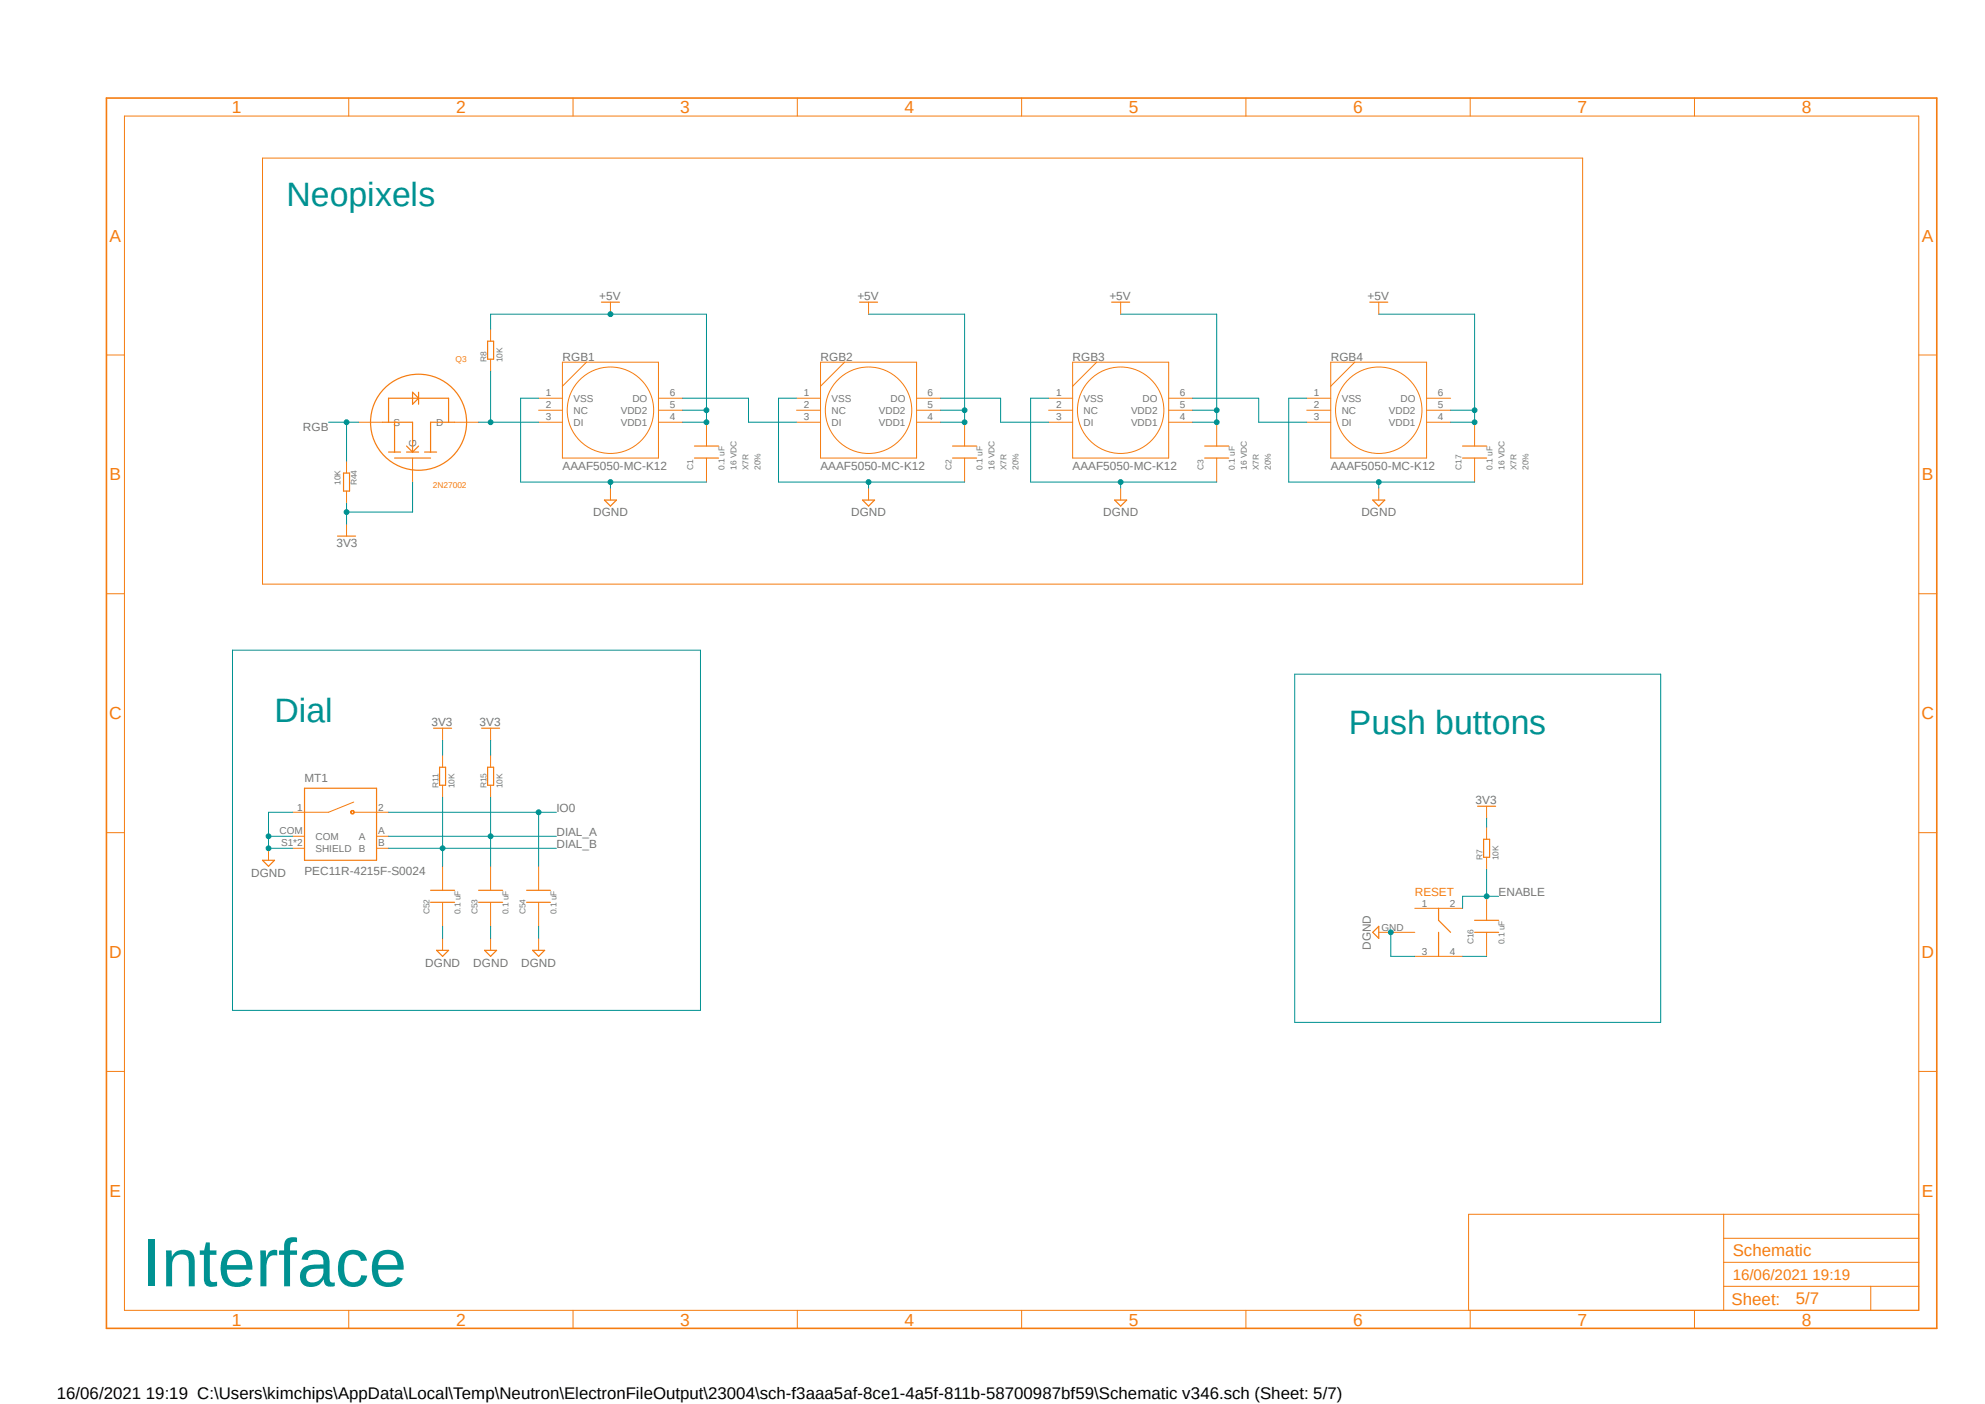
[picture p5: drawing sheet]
<svg xmlns="http://www.w3.org/2000/svg" width="420mm" height="297mm" viewBox="0 0 420 297" stroke-linecap="round" stroke-linejoin="round" font-family="sans-serif">
<path d="M22 20.4l388.2 261.2M410.2 20.4l-388.2 261.2" fill="none" stroke="#fff" stroke-width=".21"/>
<g fill="none" stroke="#f57c10" stroke-width=".21">
<path d="M26.3 24.6h379.7v252.6h-379.7zM55.5 33.4h279.4v90.2h-279.4zM73.8 20.7v3.9M121.2 20.7v3.9M168.7 20.7v3.9M216.2 20.7v3.9M263.6 20.7v3.9M311.1 20.7v3.9M358.5 20.7v3.9M22.5 75.1h3.8M119 76.6h20.3v20.3h-20.3zM124.1 76.6l-5.1 5.1"/>
<path d="M129.2 63.9v2.6M173.6 76.6h20.3v20.3h-20.3zM178.7 76.6l-5.1 5.1M183.8 63.9v2.6M226.9 76.6h20.4v20.3h-20.4zM232 76.6l-5.1 5.1M237.1 63.9v2.6M281.6 76.6h20.2v20.3h-20.2zM286.6 76.6l-5 5.1M291.7 63.9v2.6M406 75.1h3.8M114 84.2h5"/>
<path d="M114 86.8h5M114 89.3h5M139.3 84.2h5.1M139.3 86.8h5.1M139.3 89.3h5.1M168.5 84.2h5.1M168.5 86.8h5.1M168.5 89.3h5.1M193.9 84.2h5.1M193.9 86.8h5.1M193.9 89.3h5.1M221.9 84.2h5"/>
<path d="M221.9 86.8h5M221.9 89.3h5M247.3 84.2h5M247.3 86.8h5M247.3 89.3h5M276.5 84.2h5.1M276.5 86.8h5.1M276.5 89.3h5.1M301.8 84.2h5.1M301.8 86.8h5.1M301.8 89.3h5.1M73.3 110.9v2.5"/>
<path d="M129.2 103.3v2.5M183.8 103.3v2.5M237.1 103.3v2.5M291.7 103.3v2.5M22.5 125.6h3.8M406 125.6h3.8M22.5 176.1h3.8M74.8 169.7l-5.3 2.1M314.5 170.6v2.5M406 176.1h3.8M291.7 197.2h7.6M299.3 192.2h10.2"/>
<path d="M299.3 202.3h10.2M22.5 226.7h3.8M406 226.7h3.8M364.7 256.9v20.3M406 256.9h-95.3v20.3M73.8 277.2v3.8M121.2 277.2v3.8M168.7 277.2v3.8M216.2 277.2v3.8M263.6 277.2v3.8M311.1 277.2v3.8M358.5 277.2v3.8"/>
<path d="M364.7 272.1h41.3M364.7 267h41.3M364.7 262h41.3M395.8 272.1v5.1"/>
<circle cx="129.2" cy="86.8" r="9.1"/>
<circle cx="183.8" cy="86.8" r="9.1"/>
<circle cx="237.1" cy="86.8" r="9.1"/>
<circle cx="291.7" cy="86.8" r="9.1"/>
</g>
<g fill="none" stroke="#f57c10" stroke-width=".25">
<path d="M127.3 63.9h3.8M181.9 63.9h3.8M235.2 63.9h3.8M289.8 63.9h3.8M71.4 113.4h3.8M127.9 105.8h2.5l-1.2 1.3zM182.5 105.8h2.5l-1.2 1.3zM235.8 105.8h2.6l-1.3 1.3zM290.4 105.8h2.6l-1.3 1.3zM312.6 170.6h3.8M290.4 197.2l1.3-1.2v2.5zM304.4 192.2v2.5l2.5 2.5"/>
<path d="M304.4 197.2v5.1"/>
</g>
<path d="M22.5 20.7h387.3v260.3h-387.3z" fill="none" stroke="#f57c10" stroke-width=".34"/>
<path d="M74.3 171.6l.2-.1 .4 .1v.5l-.2 .1-.4-.1-.1-.3 .3-.2 .3 .1v.1l-.3 .3-.3-.3z" fill-rule="evenodd" fill="#f57c10"/>
<g fill="none" stroke="#f57c10" stroke-width=".21">
<path d="M103.8 69.6v2.6M103.8 76v2.5M73.3 97.5v2.6M75.9 89.3h5M87.3 96.9v5.1M96.2 89.3h5.1M149.5 89.3v5.1M149.5 96.9v5.1M204.1 89.3v5.1M204.1 96.9v5.1M257.4 89.3v5.1M257.4 96.9v5.1"/>
<path d="M312 89.3v5.1M312 96.9v5.1M73.3 103.9v2.5M93.6 154.1v2.5M93.6 159.8v2.5M103.8 154.1v2.5M103.8 159.8v2.5M56.8 179.5v2.5M61.9 171.8h7.6M61.9 176.9h2.5M61.9 179.5h2.5M74.3 171.6l.2-.1 .4 .1v.5l-.2 .1-.4-.1-.1-.3 .3-.2 .3 .1v.1l-.3 .3-.3-.3z"/>
<path d="M75 171.8h7.2M79.7 176.9h2.5M79.7 179.5h2.5M93.6 166.1v2.6M103.8 166.1v2.6M314.5 175v2.5M93.6 183.3v5M93.6 190.9v5.1M93.6 198.5v2.5M103.8 183.3v5M103.8 190.9v5.1M103.8 198.5v2.5"/>
<path d="M114 183.3v5M114 190.9v5.1M114 198.5v2.5M314.5 181.4v2.5M314.5 189.6v5.1M314.5 197.2v5.1"/>
</g>
<g fill="none" stroke="#f57c10" stroke-width=".25">
<path d="M103.2 72.2h1.2v3.8h-1.2zM80.9 89.3h6.4v6.3M82.2 95.6h2.6M82.2 89.3v-5.1h12.7v5.1M83.5 96.9h7.6M83.5 89.3v6.3M86 95.6h2.6M86 94.4l1.3 1.2M87.3 83l1.3 1.2-1.3 1.3zM88.6 94.4l-1.3 1.2M88.6 83v2.5M89.8 95.6h2.6"/>
<path d="M96.2 89.3h-5.1v6.3M146.9 96.9h5.1M146.9 94.4h5.1M201.5 96.9h5.1M201.5 94.4h5.1M254.9 96.9h5.1M254.9 94.4h5.1M309.5 96.9h5M309.5 94.4h5M72.7 100.1h1.3v3.8h-1.3zM91.7 154.1h3.8M101.9 154.1h3.8"/>
<path d="M64.4 166.8h15.3v15.2h-15.3zM93 162.3h1.3v3.8h-1.3zM103.2 162.3h1.2v3.8h-1.2zM313.9 177.5h1.3v3.9h-1.3zM55.5 182h2.6l-1.3 1.3zM91.1 190.9h5.1M91.1 188.3h5.1M101.3 190.9h5M101.3 188.3h5M111.4 190.9h5.1M111.4 188.3h5.1M312 197.2h5.1"/>
<path d="M312 194.7h5.1M92.4 201h2.5l-1.3 1.3zM102.5 201h2.6l-1.3 1.3zM112.7 201h2.5l-1.2 1.3z"/>
<circle cx="88.6" cy="89.3" r="10.2"/>
</g>
<path d="M114 84.2h-3.8v17.8h39.3M129.2 102v1.3" fill="none" stroke="#009292" stroke-width=".21"/>
<circle cx="129.2" cy="102" r=".51" fill="#009292"/>
<g fill="none" stroke="#009292" stroke-width=".21">
<path d="M168.5 84.2h-3.8v17.8h39.4M183.8 102v1.3"/>
<circle cx="129.2" cy="102" r=".51"/>
</g>
<circle cx="183.8" cy="102" r=".51" fill="#009292"/>
<g fill="none" stroke="#009292" stroke-width=".21">
<path d="M221.9 84.2h-3.8v17.8h39.3M237.1 102v1.3"/>
<circle cx="183.8" cy="102" r=".51"/>
</g>
<circle cx="237.1" cy="102" r=".51" fill="#009292"/>
<g fill="none" stroke="#009292" stroke-width=".21">
<path d="M276.5 84.2h-3.8v17.8h39.3M291.7 102v1.3"/>
<circle cx="237.1" cy="102" r=".51"/>
</g>
<circle cx="291.7" cy="102" r=".51" fill="#009292"/>
<g fill="none" stroke="#009292" stroke-width=".21">
<path d="M294.3 197.2v5.1h5"/>
<circle cx="291.7" cy="102" r=".51"/>
</g>
<circle cx="294.3" cy="197.2" r=".51" fill="#009292"/>
<g fill="none" stroke="#009292" stroke-width=".21">
<path d="M61.9 176.9h-5.1v2.6h5.1"/>
<circle cx="294.3" cy="197.2" r=".51"/>
</g>
<circle cx="56.8" cy="179.5" r=".51" fill="#009292"/>
<g fill="none" stroke="#009292" stroke-width=".21">
<path d="M61.9 171.8h-5.1v5.1"/>
<circle cx="56.8" cy="179.5" r=".51"/>
</g>
<circle cx="56.8" cy="176.9" r=".51" fill="#009292"/>
<g fill="none" stroke="#009292" stroke-width=".21">
<path d="M129.2 66.5h20.3v22.8h-5.1M144.4 86.8h5.1M93.6 196v2.5M103.8 196v2.5M114 196v2.5"/>
<circle cx="56.8" cy="176.9" r=".51"/>
</g>
<circle cx="149.5" cy="86.8" r=".51" fill="#009292"/>
<g fill="none" stroke="#009292" stroke-width=".21">
<path d="M129.2 66.5h-25.4v3.1"/>
<circle cx="149.5" cy="86.8" r=".51"/>
</g>
<circle cx="129.2" cy="66.5" r=".51" fill="#009292"/>
<circle cx="129.2" cy="66.5" r=".51" fill="none" stroke="#009292" stroke-width=".21"/>
<circle cx="149.5" cy="89.3" r=".51" fill="#009292"/>
<g fill="none" stroke="#009292" stroke-width=".21">
<path d="M183.8 66.5h20.3v22.8h-5.1M199 86.8h5.1"/>
<circle cx="149.5" cy="89.3" r=".51"/>
</g>
<circle cx="204.1" cy="86.8" r=".51" fill="#009292"/>
<circle cx="204.1" cy="86.8" r=".51" fill="none" stroke="#009292" stroke-width=".21"/>
<circle cx="204.1" cy="89.3" r=".51" fill="#009292"/>
<g fill="none" stroke="#009292" stroke-width=".21">
<path d="M237.1 66.5h20.3v22.8h-5.1M252.3 86.8h5.1"/>
<circle cx="204.1" cy="89.3" r=".51"/>
</g>
<circle cx="257.4" cy="86.8" r=".51" fill="#009292"/>
<circle cx="257.4" cy="86.8" r=".51" fill="none" stroke="#009292" stroke-width=".21"/>
<circle cx="257.4" cy="89.3" r=".51" fill="#009292"/>
<g fill="none" stroke="#009292" stroke-width=".21">
<path d="M291.7 66.5h20.3v22.8h-5.1M306.9 86.8h5.1"/>
<circle cx="257.4" cy="89.3" r=".51"/>
</g>
<circle cx="312" cy="86.8" r=".51" fill="#009292"/>
<circle cx="312" cy="86.8" r=".51" fill="none" stroke="#009292" stroke-width=".21"/>
<circle cx="312" cy="89.3" r=".51" fill="#009292"/>
<g fill="none" stroke="#009292" stroke-width=".21">
<path d="M73.3 106.4v4.5M87.3 102v6.3h-14M93.6 156.6v3.2M103.8 156.6v3.2"/>
<circle cx="312" cy="89.3" r=".51"/>
</g>
<circle cx="73.3" cy="108.3" r=".51" fill="#009292"/>
<g fill="none" stroke="#009292" stroke-width=".21">
<path d="M103.8 78.5v10.8M101.3 89.3h12.7M314.5 173.1v1.9"/>
<circle cx="73.3" cy="108.3" r=".51"/>
</g>
<circle cx="103.8" cy="89.3" r=".51" fill="#009292"/>
<g fill="none" stroke="#009292" stroke-width=".21">
<path d="M144.4 84.2h14v5.1h10.1M199 84.2h12.7v5.1h10.2M252.3 84.2h14v5.1h10.2M317.1 189.6h-7.6v2.6M309.5 202.3h5"/>
<circle cx="103.8" cy="89.3" r=".51"/>
</g>
<circle cx="314.5" cy="189.6" r=".51" fill="#009292"/>
<g fill="none" stroke="#009292" stroke-width=".21">
<path d="M82.2 179.5h35.5M93.6 179.5v3.8M314.5 183.9v5.7"/>
<circle cx="314.5" cy="189.6" r=".51"/>
</g>
<circle cx="93.6" cy="179.5" r=".51" fill="#009292"/>
<g fill="none" stroke="#009292" stroke-width=".21">
<path d="M82.2 176.9h35.5M93.6 168.7v10.8M103.8 176.9v6.4"/>
<circle cx="93.6" cy="179.5" r=".51"/>
</g>
<circle cx="103.8" cy="176.9" r=".51" fill="#009292"/>
<g fill="none" stroke="#009292" stroke-width=".21">
<path d="M82.2 171.8h35.5M103.8 168.7v8.2M114 171.8v11.5"/>
<circle cx="103.8" cy="176.9" r=".51"/>
</g>
<circle cx="114" cy="171.8" r=".51" fill="#009292"/>
<g fill="none" stroke="#009292" stroke-width=".21">
<path d="M69.5 89.3h6.4M73.3 89.3v8.2"/>
<circle cx="114" cy="171.8" r=".51"/>
</g>
<circle cx="73.3" cy="89.3" r=".51" fill="#009292"/>
<g fill="none" stroke="#009292" stroke-width=".21">
<path d="M49.2 137.5h99v76.2h-99zM273.9 142.6h77.5v73.7h-77.5z"/>
<circle cx="73.3" cy="89.3" r=".51"/>
</g>
<text font-size="14.4" fill="#009292" x="30.1" y="272.1">Interface</text>
<g font-size="7.2" fill="#009292">
<text x="60.6" y="43.6">Neopixels</text>
<text x="58.1" y="152.8">Dial</text>
<text x="285.4" y="155.3">Push buttons</text>
</g>
<g font-size="3.7" fill="#f57c10">
<text x="49.1" y="24">1</text>
<text x="96.5" y="24">2</text>
<text x="143.9" y="24">3</text>
<text x="191.4" y="24">4</text>
<text x="238.8" y="24">5</text>
<text x="286.3" y="24">6</text>
<text x="333.8" y="24">7</text>
<text x="381.2" y="24">8</text>
<text x="23.2" y="51.1">A</text>
<text x="406.6" y="51.1">A</text>
<text x="23.2" y="101.6">B</text>
<text x="406.6" y="101.6">B</text>
<text x="23.1" y="152.2">C</text>
<text x="406.6" y="152.2">C</text>
<text x="23.1" y="202.7">D</text>
<text x="406.6" y="202.7">D</text>
<text x="23.2" y="253.2">E</text>
<text x="406.6" y="253.2">E</text>
<text x="49.1" y="280.4">1</text>
<text x="96.5" y="280.4">2</text>
<text x="143.9" y="280.4">3</text>
<text x="191.4" y="280.4">4</text>
<text x="238.8" y="280.4">5</text>
<text x="286.3" y="280.4">6</text>
<text x="333.8" y="280.4">7</text>
<text x="381.2" y="280.4">8</text>
</g>
<g font-size="3.6" fill="#f57c10">
<text x="366.6" y="265.8">Schematic</text>
<text x="379.9" y="275.9">5/7</text>
<text x="366.4" y="276.1">Sheet:</text>
</g>
<text font-size="3.6" x="12" y="296">16/06/2021 19:19 C:\Users\kimchips\AppData\Local\Temp\Neutron\ElectronFileOutput\23004\sch-f3aaa5af-8ce1-4a5f-811b-58700987bf59\Schematic v346.sch (Sheet: 5/7)</text>
<text font-size="3.2" fill="#f57c10" x="366.6" y="270.8">16/06/2021 19:19</text>
<g font-size="2.5" fill="#757575">
<text x="126.8" y="63.4">+5V</text>
<text x="181.4" y="63.4">+5V</text>
<text x="234.7" y="63.4">+5V</text>
<text x="289.4" y="63.4">+5V</text>
<text x="119" y="76.4">RGB1</text>
<text x="173.6" y="76.4">RGB2</text>
<text x="227" y="76.4">RGB3</text>
<text x="281.6" y="76.4">RGB4</text>
<text x="64.1" y="91.1">RGB</text>
<text x="119" y="99.4">AAAF5050-MC-K12</text>
<text x="173.6" y="99.4">AAAF5050-MC-K12</text>
<text x="227" y="99.4">AAAF5050-MC-K12</text>
<text x="281.6" y="99.4">AAAF5050-MC-K12</text>
<text x="125.5" y="109.2">DGND</text>
<text x="180.1" y="109.2">DGND</text>
<text x="233.4" y="109.2">DGND</text>
<text x="288" y="109.2">DGND</text>
<text x="71.2" y="115.7">3V3</text>
<text x="91.3" y="153.5">3V3</text>
<text x="101.5" y="153.5">3V3</text>
<text x="64.4" y="165.5">MT1</text>
<text x="117.8" y="171.8">IO0</text>
<text x="312.2" y="170.1">3V3</text>
<text x="117.8" y="179.5">DIAL_B</text>
<text x="117.8" y="176.9">DIAL_A</text>
<text x="53.1" y="185.4">DGND</text>
<text x="64.4" y="185">PEC11R-4215F-S0024</text>
<text x="317.1" y="189.6">ENABLE</text>
<text x="290.1" y="201" transform="rotate(-90 290.1 201)">DGND</text>
<text x="90" y="204.5">DGND</text>
<text x="100.1" y="204.5">DGND</text>
<text x="110.3" y="204.5">DGND</text>
</g>
<text font-size="2.5" fill="#f57c10" x="299.3" y="189.6">RESET</text>
<g font-size="2.1" fill="#757575">
<text x="115.5" y="83.9">1</text>
<text x="141.7" y="83.9">6</text>
<text x="170.1" y="83.9">1</text>
<text x="196.3" y="83.9">6</text>
<text x="223.4" y="83.9">1</text>
<text x="249.6" y="83.9">6</text>
<text x="278" y="83.9">1</text>
<text x="304.2" y="83.9">6</text>
<text x="115.5" y="86.4">2</text>
<text x="115.5" y="88.9">3</text>
<text x="121.4" y="85">VSS</text>
<text x="121.4" y="87.5">NC</text>
<text x="131.4" y="87.5">VDD2</text>
<text x="133.8" y="85">DO</text>
<text x="141.7" y="88.9">4</text>
<text x="141.7" y="86.4">5</text>
<text x="170.1" y="86.4">2</text>
<text x="170.1" y="88.9">3</text>
<text x="175.9" y="85">VSS</text>
<text x="175.9" y="87.5">NC</text>
<text x="186" y="87.5">VDD2</text>
<text x="188.4" y="85">DO</text>
<text x="196.3" y="88.9">4</text>
<text x="196.3" y="86.4">5</text>
<text x="223.4" y="86.4">2</text>
<text x="223.4" y="88.9">3</text>
<text x="229.3" y="85">VSS</text>
<text x="229.3" y="87.5">NC</text>
<text x="239.3" y="87.5">VDD2</text>
<text x="241.8" y="85">DO</text>
<text x="249.6" y="88.9">4</text>
<text x="249.6" y="86.4">5</text>
<text x="278" y="86.4">2</text>
<text x="278" y="88.9">3</text>
<text x="283.9" y="85">VSS</text>
<text x="283.9" y="87.5">NC</text>
<text x="293.9" y="87.5">VDD2</text>
<text x="296.3" y="85">DO</text>
<text x="304.2" y="88.9">4</text>
<text x="304.2" y="86.4">5</text>
<text x="83.3" y="90.1">S</text>
<text x="88.1" y="94.6" transform="rotate(-90 88.1 94.6)">G</text>
<text x="92.3" y="90.1">D</text>
<text x="121.4" y="90.1">DI</text>
<text x="131.4" y="90.1">VDD1</text>
<text x="175.9" y="90.1">DI</text>
<text x="186" y="90.1">VDD1</text>
<text x="229.3" y="90.1">DI</text>
<text x="239.3" y="90.1">VDD1</text>
<text x="283.9" y="90.1">DI</text>
<text x="293.9" y="90.1">VDD1</text>
<text x="62.9" y="171.5">1</text>
<text x="80" y="171.5">2</text>
<text x="59.1" y="176.5">COM</text>
<text x="59.5" y="179.1">S1*2</text>
<text x="66.8" y="177.7">COM</text>
<text x="75.9" y="177.7">A</text>
<text x="80" y="176.5">A</text>
<text x="80" y="179.1">B</text>
<text x="66.8" y="180.2">SHIELD</text>
<text x="75.9" y="180.2">B</text>
<text x="300.9" y="191.8">1</text>
<text x="306.7" y="191.8">2</text>
<text x="292.3" y="196.8">GND</text>
<text x="300.9" y="201.9">3</text>
<text x="306.7" y="201.9">4</text>
</g>
<g font-size="1.8" fill="#f57c10">
<text x="96.4" y="76.6">Q3</text>
<text x="91.6" y="103.3">2N27002</text>
</g>
<g font-size="1.8" fill="#757575">
<text x="102.9" y="76.6" transform="rotate(-90 102.9 76.6)">R8</text>
<text x="106.3" y="76.6" transform="rotate(-90 106.3 76.6)">10K</text>
<text x="146.7" y="99.4" transform="rotate(-90 146.7 99.4)">C1</text>
<text x="153.3" y="99.4" transform="rotate(-90 153.3 99.4)">0.1 uF</text>
<text x="155.8" y="99.4" transform="rotate(-90 155.8 99.4)">16 VDC</text>
<text x="158.4" y="99.4" transform="rotate(-90 158.4 99.4)">X7R</text>
<text x="160.9" y="99.4" transform="rotate(-90 160.9 99.4)">20%</text>
<text x="201.3" y="99.4" transform="rotate(-90 201.3 99.4)">C2</text>
<text x="207.9" y="99.4" transform="rotate(-90 207.9 99.4)">0.1 uF</text>
<text x="210.4" y="99.4" transform="rotate(-90 210.4 99.4)">16 VDC</text>
<text x="213" y="99.4" transform="rotate(-90 213 99.4)">X7R</text>
<text x="215.5" y="99.4" transform="rotate(-90 215.5 99.4)">20%</text>
<text x="254.6" y="99.4" transform="rotate(-90 254.6 99.4)">C3</text>
<text x="261.2" y="99.4" transform="rotate(-90 261.2 99.4)">0.1 uF</text>
<text x="263.8" y="99.4" transform="rotate(-90 263.8 99.4)">16 VDC</text>
<text x="266.3" y="99.4" transform="rotate(-90 266.3 99.4)">X7R</text>
<text x="268.9" y="99.4" transform="rotate(-90 268.9 99.4)">20%</text>
<text x="309.2" y="99.4" transform="rotate(-90 309.2 99.4)">C17</text>
<text x="315.8" y="99.4" transform="rotate(-90 315.8 99.4)">0.1 uF</text>
<text x="318.3" y="99.4" transform="rotate(-90 318.3 99.4)">16 VDC</text>
<text x="320.9" y="99.4" transform="rotate(-90 320.9 99.4)">X7R</text>
<text x="323.4" y="99.4" transform="rotate(-90 323.4 99.4)">20%</text>
<text x="72.1" y="102.6" transform="rotate(-90 72.1 102.6)">10K</text>
<text x="75.5" y="102.7" transform="rotate(-90 75.5 102.7)">R44</text>
<text x="92.8" y="166.8" transform="rotate(-90 92.8 166.8)">R11</text>
<text x="96.2" y="166.8" transform="rotate(-90 96.2 166.8)">10K</text>
<text x="102.9" y="166.8" transform="rotate(-90 102.9 166.8)">R15</text>
<text x="106.3" y="166.8" transform="rotate(-90 106.3 166.8)">10K</text>
<text x="313.7" y="182" transform="rotate(-90 313.7 182)">R7</text>
<text x="317.1" y="182" transform="rotate(-90 317.1 182)">10K</text>
<text x="90.8" y="193.4" transform="rotate(-90 90.8 193.4)">C52</text>
<text x="97.5" y="193.4" transform="rotate(-90 97.5 193.4)">0.1 uF</text>
<text x="101" y="193.4" transform="rotate(-90 101 193.4)">C53</text>
<text x="107.6" y="193.4" transform="rotate(-90 107.6 193.4)">0.1 uF</text>
<text x="111.2" y="193.4" transform="rotate(-90 111.2 193.4)">C54</text>
<text x="117.8" y="193.4" transform="rotate(-90 117.8 193.4)">0.1 uF</text>
<text x="311.7" y="199.8" transform="rotate(-90 311.7 199.8)">C16</text>
<text x="318.3" y="199.8" transform="rotate(-90 318.3 199.8)">0.1 uF</text>
</g>
</svg>
